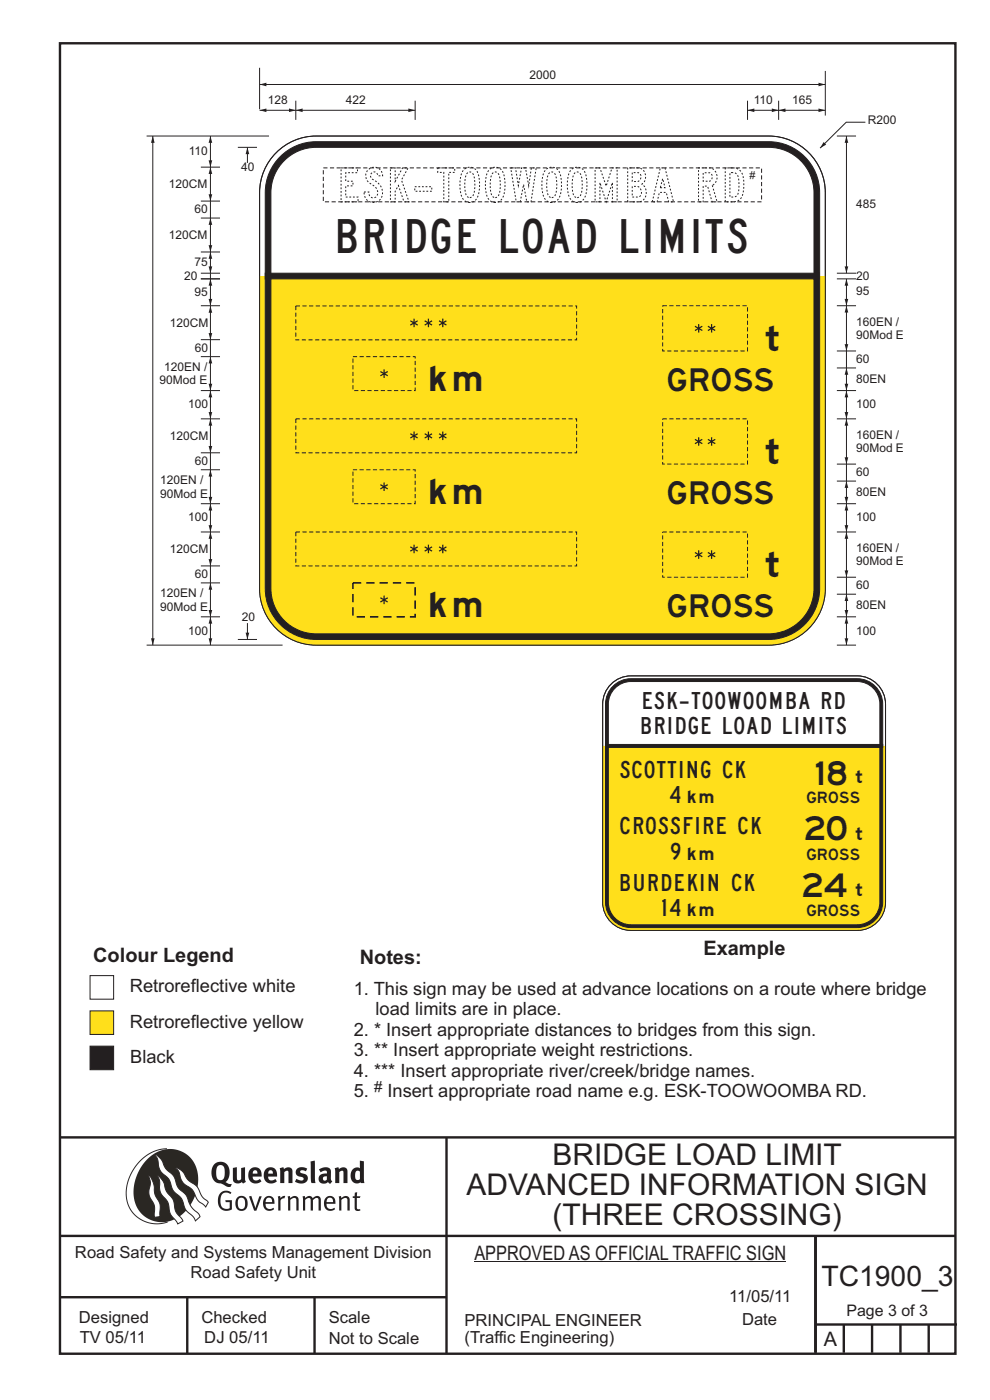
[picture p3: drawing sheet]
<svg xmlns="http://www.w3.org/2000/svg" width="210mm" height="297mm" viewBox="0 0 210 297" stroke-linecap="round" stroke-linejoin="round" font-family="sans-serif">
<g fill="none" stroke="#231f20" stroke-width=".51">
<path d="M12.7 9.2h190v278h-190zM12.7 241.3h190M94.7 241.4v45.8M12.7 275.2h82M12.7 262.2h190.1M39.7 275.2v12M66.7 275.2v12M173 262.1v24.9M173 281h30M179 281v6M185 281v6M191 281v6"/>
<path d="M197 281v6"/>
</g>
<path d="M100.6 267.7h66.2" fill="none" stroke="#231f20" stroke-width=".21"/>
<path d="M35.4 243.7a9.5 9.5 0 0 0-8.6 10.4 6.5 6.5 0 0 0 8.8 5.1" fill="none" stroke="#2a2723" stroke-width=".21"/>
<path d="M31.3 245.9a6.1 6.1 0 0 1 7.3-1.6 6.1 6.1 0 0 1 3.4 6.6 8.8 8.8 0 0 1-7.2 8.4 6.1 6.1 0 0 1-6.4-7.5 10.5 10.5 0 0 1 2.9-5.9z" fill-rule="evenodd" fill="#2a2723"/>
<g fill="#fff" stroke="#2a2723" stroke-width=".21">
<path d="M31.6 249.3l.3 .3 .6 1.2 .4 2.6 1 2 .1 2.7-1.2 .1-.1-2.4-.9-1.8-.2-.7 .3-2.4z" fill-rule="evenodd"/>
<path d="M37.2 247.7l.5 .1 .9 .6 1.3 1.9 1.9 1.5 1.1 2.1 1.3 1.2-.6 1-1.6-1.5-1.2-2.2-2-1.5-.5-.9-.4-1.5z" fill-rule="evenodd"/>
<path d="M32.8 244.9l.4 .1 .9 .8 1 2.1 1.7 1.5 1 2.5 1.6 1.6 1.2 2.5 1.6 1.6 .2 .5-.9 .9-.5-.9-1.6-1.5-1-2.4-1.7-1.7-.9-2.4-1.8-1.7-.3-.9-.3-1.6z" fill-rule="evenodd"/>
<path d="M33.4 249.4l.5 .3 .7 .9 .7 2.1 1.5 1.9 .5 2.5 1.5 1.8v.1l-1.1 .6-1.6-2.1-.6-2.5-1.4-1.9-.3-1v-1.6z" fill-rule="evenodd"/>
</g>
<g fill="#231f20">
<path d="M46.8 253.1l.5-.4 .7-.1 .6 .1 .5 .3-.2 .3-.9-.3-.8 .2-.3 .7-.1 1.1 .1 .6 .3 .5 .5 .3h.6l.4-.1v-1.3h-.8l-.1-.4h1.4v2l-.7 .2-.8 .1-.6-.3-.5-.4-.3-.8-.1-1 .2-.7z" fill-rule="evenodd"/>
<path d="M50.7 254.3l.7-.2 .5 .5 .1 1.2-.2 .4-.3 .2h-.5l-.4-.3-.2-1.1zM50.4 254l-.5 1.1 .3 1.2 .7 .5 1-.1 .4-.4 .2-.5v-.8l-.2-.7-.3-.4-.5-.2h-.6z" fill-rule="evenodd"/>
<path d="M52.8 253.8l.5-.1 .9 2.6 .8-2.5h.5l-1.1 3h-.5z" fill-rule="evenodd"/>
<path d="M56.6 254.2l.4-.1 .4 .1 .2 .3 .1 .5h-1.4zM56.2 254l-.4 1v.7l.3 .6 .4 .4 .5 .2 1.1-.3 .1-.1-.2-.3-.6 .3-.7-.2-.3-.2-.1-.6v-.1h1.9l-.2-1.2-.8-.5-.5 .1z" fill-rule="evenodd"/>
<path d="M58.9 253.8l.5-.1 .1 .5 .4-.4 .6-.1-.2 .5-.4 .1-.4 .3v2.2h-.5z" fill-rule="evenodd"/>
<path d="M61 253.8l.5-.1a.24 .24 0 0 0 .1 .4 .24 .24 0 0 0 .3-.2l.8-.2 .6 .5v2.6h-.4l-.1-2.3-.1-.3-.3-.1-.8 .5v2.2h-.5z" fill-rule="evenodd"/>
<path d="M64.2 253.8l.4-.1a.23 .23 0 0 0 .2 .4 .23 .23 0 0 0 .3-.2l.5-.2 .6 .2a.23 .23 0 0 0 .2 .2 .23 .23 0 0 0 .2-.1l.8-.3 .6 .4 .1 2.7h-.5v-2.3l-.1-.3-.3-.1-.8 .5v2.2h-.5v-2.3l-.1-.3-.3-.1-.8 .4v2.3h-.4z" fill-rule="evenodd"/>
<path d="M69.5 254.2l.5-.1 .4 .1 .3 .8h-1.4zM69.2 254l-.5 1 .1 .7 .2 .6 .4 .4 .4 .2 1.1-.3 .2-.1-.2-.3-.6 .3-.7-.2-.3-.4v-.5h1.9l-.2-1.2-.4-.3-.5-.2-.5 .1z" fill-rule="evenodd"/>
<path d="M71.8 253.8l.5-.1a.24 .24 0 0 0 .1 .4 .24 .24 0 0 0 .4-.2l.7-.2 .6 .5 .1 2.6h-.5v-2.3l-.1-.3-.3-.1-.9 .5v2.2h-.4z" fill-rule="evenodd"/>
<path d="M75.3 253l.5-.1-.1 .9h.8l-.2 .3h-.6v2.2l.2 .2h.5v.3l-.2 .1-.6-.1-.4-.3v-2.4h-.4v-.3h.4z" fill-rule="evenodd"/>
<path d="M46.2 247.4l.4-.2h.4l.6 .6v1.8l-.2 .5-.3 .2h-.8l-.3-.6-.1-1.5zM45.5 246.9l-.4 .7-.2 .8v1l.3 .9 .7 .6 1 .2 1.6 .7 .4-.1 .3-.5h-.6l-.8-.4 .7-1 .2-1.5a1.91 1.91 0 0 0-1.1-1.7 1.91 1.91 0 0 0-2.1 .3z" fill-rule="evenodd"/>
<path d="M49.4 247.8l.8-.2 .1 2.5 .1 .2 .3 .1 .5-.3v-2.3l.8-.2v2.6l.2 .5-.7 .3a.39 .39 0 0 0-.7 0h-.8l-.5-.4z" fill-rule="evenodd"/>
<path d="M53.8 248.4l.3-.1h.3l.2 .7h-1zM53.1 248l-.3 .5-.1 .8v.7l.4 .6 .5 .4 .6 .1 .7-.1 .6-.4-.4-.5-.4 .3h-.5l-.4-.2-.2-.3v-.3h1.9l-.1-1-.3-.6-1-.4-.5 .1z" fill-rule="evenodd"/>
<path d="M57.1 248.4l.2-.1h.4l.2 .7h-1zM56.4 248l-.3 .6-.2 .8 .2 .7 .3 .5 .5 .4 .6 .1 .6-.1 .6-.4-.3-.5-.6 .3h-.5l-.4-.6v-.2h1.9l-.1-1-.3-.6-.5-.3-.5-.1-.5 .1z" fill-rule="evenodd"/>
<path d="M59.3 247.8l.8-.2 .1 .4 1-.4 .7 .3 .1 .5v2.6h-.8v-2.3l-.3-.3-.6 .3v2.3h-.9z" fill-rule="evenodd"/>
<path d="M63 248l.9-.4 1.3 .3-.3 .6-.9-.2-.3 .2 .1 .3 1 .3 .4 .4v.8l-.4 .6-1.1 .2-1.1-.4 .3-.6 1 .3h.3l.2-.3-.1-.3-1-.3-.4-.3-.2-.6z" fill-rule="evenodd"/>
<path d="M68.6 249.7l.7-.2v.7l-.3 .3-.3-.1-.2-.3zM67.7 248.1l.3 .6 .8-.4 .5 .2a.35 .35 0 0 1 0 .5 .35 .35 0 0 1-.5 0l-1 .4-.2 .9 .2 .4 .3 .3h1.1a.49 .49 0 0 1 .8 .2l.5-.6-.3-.4v-1.7l-.2-.5-.4-.3-.6-.1z" fill-rule="evenodd"/>
<path d="M71 247.8l.8-.2 .1 .4 1-.4 .6 .3 .2 .5v2.6h-.8v-2.3l-.3-.3-.6 .3v2.3h-.9z" fill-rule="evenodd"/>
<path d="M75.6 248.5l.3-.1 .4 .2v1.5l-.3 .2-.4-.1-.2-.3v-.9zM76.3 246.2v1.3a.19 .19 0 0 1 0 .3 .19 .19 0 0 1-.3-.1l-.8 .1-.6 .5-.2 .9 .1 1 .3 .5 .6 .3h.6l.5-.2v.2h.8l-.1-4.6z" fill-rule="evenodd"/>
<path d="M65.9 246.4l.9-.2 .1 4.8h-.8l-.1-.3z" fill-rule="evenodd"/>
</g>
<path d="M19.1 221.9h5v5h-5z" fill-rule="evenodd" fill="#231f20" stroke="#231f20" stroke-width=".21"/>
<path d="M19.1 214.5h5v5h-5z" fill-rule="evenodd" fill="#ffdf1b" stroke="#231f20" stroke-width=".21"/>
<path d="M19.1 207h5v5h-5z" fill-rule="evenodd" fill="#fff" stroke="#231f20" stroke-width=".21"/>
<path d="M55.1 17.9h120M177.5 112.9h4.1M177.5 130.9h4.1M177.5 126.1h4.1M177.5 122.5h4.1" fill="none" stroke="#231f20" stroke-width=".21"/>
<g fill="#231f20">
<path d="M55.1 17.9l1.4-.4v.8z"/>
<path d="M173.6 17.5l1.5 .4-1.5 .4z"/>
</g>
<path d="M179.6 126.1v4.8" fill="none" stroke="#231f20" stroke-width=".21"/>
<g fill="#231f20">
<path d="M179.2 129.4h.7l-.3 1.4z"/>
<path d="M179.6 126.1l.3 1.4h-.7z"/>
</g>
<path d="M179.6 112.9v9.6" fill="none" stroke="#231f20" stroke-width=".21"/>
<g fill="#231f20">
<path d="M179.6 112.9l.3 1.4h-.7z"/>
<path d="M179.2 121h.7l-.3 1.4z"/>
</g>
<path d="M55.1 14.4v8.8M175.1 15.1v9.4M31.1 28.9h26M183.6 25.9h-4.1l-5.5 5.5M31.1 136.9h28.8M179.6 122.5v3.6" fill="none" stroke="#231f20" stroke-width=".21"/>
<path d="M174.7 30.1l.6 .6-1.3 .7z" fill="#231f20"/>
<path d="M55.1 23.4h7.6M62.7 21.4v4" fill="none" stroke="#231f20" stroke-width=".21"/>
<g fill="#231f20">
<path d="M55.1 23.4l1.4-.4v.8z"/>
<path d="M61.3 23l1.4 .4-1.4 .4z"/>
</g>
<path d="M62.7 23.4h25.4M88.1 21.4v4" fill="none" stroke="#231f20" stroke-width=".21"/>
<g fill="#231f20">
<path d="M86.6 23l1.4 .4-1.4 .4z"/>
<path d="M62.8 23.4l1.4-.4v.8z"/>
</g>
<path d="M165.2 23.4h9.9" fill="none" stroke="#231f20" stroke-width=".21"/>
<g fill="#231f20">
<path d="M165.2 23.4l1.4-.4v.8z"/>
<path d="M173.6 23l1.4 .4-1.4 .4z"/>
</g>
<path d="M158.6 21.4v4M158.6 23.4h6.6M165.2 21.4v4" fill="none" stroke="#231f20" stroke-width=".21"/>
<g fill="#231f20">
<path d="M163.7 23l1.4 .4-1.4 .4z"/>
<path d="M158.6 23.4l1.4-.4v.8z"/>
</g>
<path d="M179.6 130.9v6" fill="none" stroke="#231f20" stroke-width=".21"/>
<g fill="#231f20">
<path d="M179.6 130.9l.3 1.4h-.7z"/>
<path d="M179.2 135.4h.7l-.3 1.4z"/>
</g>
<path d="M177.5 59.2h4.1M177.5 78.1h4.1M177.5 74.5h4.1M177.5 64.9h4.1M177.5 98.5h4.1M177.5 88.9h4.1M177.5 82.9h4.1M177.5 106.9h4.1M177.5 102.1h4.1M179.6 106.9v6" fill="none" stroke="#231f20" stroke-width=".21"/>
<g fill="#231f20">
<path d="M179.2 111.4h.7l-.3 1.4z"/>
<path d="M179.6 106.9l.3 1.4h-.7z"/>
</g>
<path d="M179.6 102.1v4.8" fill="none" stroke="#231f20" stroke-width=".21"/>
<g fill="#231f20">
<path d="M179.6 102.1l.3 1.4h-.7z"/>
<path d="M179.2 105.4h.7l-.3 1.4z"/>
</g>
<path d="M179.6 88.9v13.2" fill="none" stroke="#231f20" stroke-width=".21"/>
<g fill="#231f20">
<path d="M179.6 88.9l.3 1.4h-.7z"/>
<path d="M179.2 97h.7l-.3 1.4z"/>
</g>
<path d="M179.6 82.9v6" fill="none" stroke="#231f20" stroke-width=".21"/>
<g fill="#231f20">
<path d="M179.2 87.4h.7l-.3 1.4z"/>
<path d="M179.6 82.9l.3 1.4h-.7z"/>
</g>
<path d="M179.6 78.1v4.8" fill="none" stroke="#231f20" stroke-width=".21"/>
<g fill="#231f20">
<path d="M179.6 78.1l.3 1.4h-.7z"/>
<path d="M179.2 81.4h.7l-.3 1.4z"/>
</g>
<path d="M179.6 64.9v13.2" fill="none" stroke="#231f20" stroke-width=".21"/>
<g fill="#231f20">
<path d="M179.6 64.9l.3 1.4h-.7z"/>
<path d="M179.2 73h.7l-.3 1.4z"/>
</g>
<path d="M179.6 59.2v5.7" fill="none" stroke="#231f20" stroke-width=".21"/>
<g fill="#231f20">
<path d="M179.2 63.4h.7l-.3 1.4z"/>
<path d="M179.6 59.2l.3 1.4h-.7z"/>
</g>
<path d="M58.6 32.4a12 12 0 0 1 8.5-3.5h96a12 12 0 0 1 12 12v84a12 12 0 0 1-12 12h-96a12 12 0 0 1-12-12v-84a12 12 0 0 1 3.5-8.5z" fill-rule="evenodd" fill="#fff" stroke="#231f20" stroke-width=".21"/>
<path d="M55.1 58.6h1.2v66.3a10.8 10.8 0 0 0 10.8 10.8h96a10.8 10.8 0 0 0 10.8-10.8v-66.3h1.2v66.3a12 12 0 0 1-12 12h-96a12 12 0 0 1-12-12z" fill-rule="evenodd" fill="#ffdf1b"/>
<path d="M59.9 32.8a10.8 10.8 0 0 1 7.2-2.7h96a10.8 10.8 0 0 1 10.8 10.8v84a10.8 10.8 0 0 1-10.8 10.8h-96a10.8 10.8 0 0 1-10.8-10.8v-84a10.8 10.8 0 0 1 3.6-8.1z" fill-rule="evenodd" fill="#231f20" stroke="#231f20" stroke-width=".21"/>
<path d="M60.7 33.7a9.6 9.6 0 0 1 6.4-2.4h96a9.6 9.6 0 0 1 9.6 9.6v84a9.6 9.6 0 0 1-9.6 9.6h-96a9.6 9.6 0 0 1-9.6-9.6v-84a9.6 9.6 0 0 1 3.2-7.2z" fill-rule="evenodd" fill="#fff" stroke="#231f20" stroke-width=".21"/>
<path d="M56.3 58h117.4v1.2h-117.4z" fill-rule="evenodd" fill="#231f20" stroke="#231f20" stroke-width=".21"/>
<path d="M32.4 28.9v108M50.5 31.3h4M50.5 135.7h4M177.5 136.9h4.1" fill="none" stroke="#231f20" stroke-width=".21"/>
<g fill="#231f20">
<path d="M32.4 28.9l.4 1.4h-.8z"/>
<path d="M32 135.4h.8l-.4 1.4z"/>
</g>
<path d="M52.5 132.2v3.5" fill="none" stroke="#231f20" stroke-width=".21"/>
<path d="M52.1 134.2h.8l-.4 1.4z" fill="#231f20"/>
<path d="M52.5 31.3v3.3" fill="none" stroke="#231f20" stroke-width=".21"/>
<path d="M52.5 31.3l.4 1.4h-.8z" fill="#231f20"/>
<path d="M42.6 99.7h4.1M42.6 96.1h4.1M42.6 88.9h4.1M42.6 106.9h4.1M42.6 112.9h4.1M42.6 130.9h4.1M42.6 123.7h4.1M42.6 120.1h4.1M44.6 130.9v6" fill="none" stroke="#231f20" stroke-width=".21"/>
<g fill="#231f20">
<path d="M44.6 130.9l.4 1.4h-.7z"/>
<path d="M44.3 135.4h.7l-.4 1.4z"/>
</g>
<path d="M44.6 99.7v7.2" fill="none" stroke="#231f20" stroke-width=".21"/>
<g fill="#231f20">
<path d="M44.3 105.4h.7l-.4 1.4z"/>
<path d="M44.6 99.7l.4 1.4h-.7z"/>
</g>
<path d="M44.6 123.7v7.2" fill="none" stroke="#231f20" stroke-width=".21"/>
<g fill="#231f20">
<path d="M44.3 129.4h.7l-.4 1.4z"/>
<path d="M44.6 123.7l.4 1.4h-.7z"/>
</g>
<path d="M44.6 88.9v10.8M44.6 120.1v3.6" fill="none" stroke="#231f20" stroke-width=".21"/>
<g fill="#231f20">
<path d="M44.3 94.6h.7l-.4 1.4z"/>
<path d="M44.6 88.9l.4 1.4h-.7z"/>
</g>
<path d="M44.6 112.9v7.2" fill="none" stroke="#231f20" stroke-width=".21"/>
<g fill="#231f20">
<path d="M44.3 118.6h.7l-.4 1.4z"/>
<path d="M44.6 112.9l.4 1.4h-.7z"/>
</g>
<path d="M44.6 82.9v6" fill="none" stroke="#231f20" stroke-width=".21"/>
<g fill="#231f20">
<path d="M44.6 82.9l.4 1.4h-.7z"/>
<path d="M44.3 87.4h.7l-.4 1.4z"/>
</g>
<path d="M44.6 106.9v6" fill="none" stroke="#231f20" stroke-width=".21"/>
<g fill="#231f20">
<path d="M44.6 106.9l.4 1.4h-.7z"/>
<path d="M44.3 111.4h.7l-.4 1.4z"/>
</g>
<path d="M42.6 75.7h4.1M42.6 72.1h4.1M42.6 64.9h4.1M44.6 75.7v7.2M42.6 82.9h4.1" fill="none" stroke="#231f20" stroke-width=".21"/>
<g fill="#231f20">
<path d="M44.3 81.4h.7l-.4 1.4z"/>
<path d="M44.6 75.7l.4 1.4h-.7z"/>
</g>
<path d="M44.6 64.9v10.8" fill="none" stroke="#231f20" stroke-width=".21"/>
<g fill="#231f20">
<path d="M44.3 70.7h.7l-.4 1.4z"/>
<path d="M44.6 64.9l.4 1.4h-.7z"/>
</g>
<path d="M44.6 59.2v5.7" fill="none" stroke="#231f20" stroke-width=".21"/>
<g fill="#231f20">
<path d="M44.6 59.2l.4 1.4h-.7z"/>
<path d="M44.3 63.4h.7l-.4 1.4z"/>
</g>
<path d="M57.5 59.2h115.2v65.7a9.6 9.6 0 0 1-9.6 9.6h-96a9.6 9.6 0 0 1-9.6-9.6z" fill-rule="evenodd" fill="#ffdf1b" stroke="#231f20" stroke-width=".21"/>
<path d="M74.9 75.7h13.2v7.2h-13.2zM140.6 64.9h18v9.6h-18zM74.9 99.7h13.2v7.2h-13.2zM140.6 88.9h18v9.6h-18zM140.6 112.9h18v9.6h-18z" fill="none" stroke="#231f20" stroke-width=".21" stroke-dasharray=".9 .5" stroke-linecap="butt"/>
<path d="M74.9 123.7h13.2v7.2h-13.2z" fill="none" stroke="#231f20" stroke-width=".35" stroke-dasharray="1.8 1.1" stroke-linecap="butt"/>
<g fill="#231f20">
<path d="M80.8 78.7l.5 .3v-.6h.3v.6l.6-.3 .1 .2-.6 .4 .6 .3-.1 .2-.6-.3v.7h-.3v-.7l-.5 .3-.2-.2 .6-.3-.6-.4z" fill-rule="evenodd"/>
<path d="M80.8 102.7l.5 .3v-.6h.3v.6l.6-.3 .1 .2-.6 .4 .6 .3-.1 .2-.6-.3v.7h-.3v-.7l-.5 .3-.2-.2 .6-.3-.6-.4z" fill-rule="evenodd"/>
<path d="M80.8 126.7l.5 .3v-.6h.3v.6l.6-.3 .1 .2-.6 .4 .6 .3-.1 .2-.6-.3v.7h-.3v-.7l-.5 .3-.2-.2 .6-.3-.6-.4z" fill-rule="evenodd"/>
<path d="M150.2 117.1l.6 .3v-.6h.3v.6l.6-.3 .1 .2-.6 .4 .6 .3-.1 .2-.6-.3v.7h-.3v-.7l-.6 .3-.1-.2 .6-.3-.6-.4z" fill-rule="evenodd"/>
<path d="M147.5 117.1l.6 .3v-.6h.2v.6l.6-.3 .1 .2-.5 .4 .5 .3-.1 .2-.6-.3v.7h-.2v-.7l-.6 .3-.2-.2 .6-.3-.6-.4z" fill-rule="evenodd"/>
<path d="M150.2 93.1l.6 .3v-.6h.3v.6l.6-.3 .1 .2-.6 .4 .6 .3-.1 .2-.6-.3v.7h-.3v-.7l-.6 .3-.1-.2 .6-.3-.6-.4z" fill-rule="evenodd"/>
<path d="M147.5 93.1l.6 .3v-.6h.2v.6l.6-.3 .1 .2-.5 .4 .5 .3-.1 .2-.6-.3v.7h-.2v-.7l-.6 .3-.2-.2 .6-.3-.6-.4z" fill-rule="evenodd"/>
<path d="M150.2 69.1l.6 .3v-.6h.3v.6l.6-.3 .1 .2-.6 .4 .6 .3-.1 .2-.6-.3v.7h-.3v-.7l-.6 .3-.1-.2 .6-.3-.6-.4z" fill-rule="evenodd"/>
<path d="M147.5 69.1l.6 .3v-.6h.2v.6l.6-.3 .1 .2-.5 .4 .5 .3-.1 .2-.6-.3v.7h-.2v-.7l-.6 .3-.2-.2 .6-.3-.6-.4z" fill-rule="evenodd"/>
</g>
<path d="M62.7 64.9h59.6v7.2h-59.6zM62.7 88.9h59.6v7.2h-59.6zM62.7 112.9h59.6v7.2h-59.6z" fill="none" stroke="#231f20" stroke-width=".21" stroke-dasharray=".9 .5" stroke-linecap="butt"/>
<g fill="#231f20">
<path d="M87.1 67.9l.6 .4v-.7h.3v.7l.5-.4 .2 .3-.6 .3 .6 .3-.2 .3-.5-.3v.6h-.3v-.7l-.6 .4-.1-.2 .6-.4-.6-.3z" fill-rule="evenodd"/>
<path d="M90.2 67.9l.5 .4v-.7h.3v.7l.6-.4 .1 .3-.6 .3 .6 .3-.1 .3-.6-.3v.6h-.3v-.7l-.5 .4-.2-.2 .6-.4-.6-.3z" fill-rule="evenodd"/>
<path d="M93.2 67.9l.6 .4v-.7h.3v.7l.5-.4 .2 .3-.6 .3 .6 .3-.2 .3-.5-.3v.6h-.3v-.7l-.6 .4-.1-.2 .6-.4-.6-.3z" fill-rule="evenodd"/>
<path d="M87.1 91.9l.6 .3v-.6h.3v.6l.5-.3 .2 .2-.6 .4 .6 .3-.2 .2-.5-.3v.7h-.3v-.7l-.6 .3-.1-.2 .6-.3-.6-.4z" fill-rule="evenodd"/>
<path d="M90.2 91.9l.5 .3v-.6h.3v.6l.6-.3 .1 .2-.6 .4 .6 .3-.1 .2-.6-.3v.7h-.3v-.7l-.5 .3-.2-.2 .6-.3-.6-.4z" fill-rule="evenodd"/>
<path d="M93.2 91.9l.6 .3v-.6h.3v.6l.5-.3 .2 .2-.6 .4 .6 .3-.2 .2-.5-.3v.7h-.3v-.7l-.6 .3-.1-.2 .6-.3-.6-.4z" fill-rule="evenodd"/>
<path d="M87.1 115.9l.6 .3v-.6h.3v.6l.5-.3 .2 .2-.6 .4 .6 .3-.2 .2-.5-.3v.7h-.3v-.7l-.6 .3-.1-.2 .6-.3-.6-.4z" fill-rule="evenodd"/>
<path d="M90.2 115.9l.5 .3v-.6h.3v.6l.6-.3 .1 .2-.6 .4 .6 .3-.1 .2-.6-.3v.7h-.3v-.7l-.5 .3-.2-.2 .6-.3-.6-.4z" fill-rule="evenodd"/>
<path d="M93.2 115.9l.6 .3v-.6h.3v.6l.5-.3 .2 .2-.6 .4 .6 .3-.2 .2-.5-.3v.7h-.3v-.7l-.6 .3-.1-.2 .6-.3-.6-.4z" fill-rule="evenodd"/>
</g>
<path d="M42.6 35.5h4.1M58.6 32.4a12 12 0 0 1 8.5-3.5h96a12 12 0 0 1 12 12v84a12 12 0 0 1-12 12h-96a12 12 0 0 1-12-12v-84a12 12 0 0 1 3.5-8.5zM42.6 46.3h4.1M42.6 42.7h4.1M42.6 53.5h4.1M44.6 42.7v10.8M44.6 58v1.2" fill="none" stroke="#231f20" stroke-width=".21"/>
<path d="M68.6 35.6h92.9v7.2h-92.9z" fill="none" stroke="#231f20" stroke-width=".21" stroke-dasharray=".9 .5" stroke-linecap="butt"/>
<g fill="#231f20">
<path d="M44.3 52h.7l-.4 1.4z"/>
<path d="M44.6 46.3l.4 1.4h-.7z"/>
</g>
<path d="M44.6 35.5v7.2" fill="none" stroke="#231f20" stroke-width=".21"/>
<g fill="#231f20">
<path d="M44.3 41.2h.7l-.4 1.4z"/>
<path d="M44.6 35.5l.4 1.4h-.7z"/>
</g>
<path d="M44.6 28.9v6.6" fill="none" stroke="#231f20" stroke-width=".21"/>
<g fill="#231f20">
<path d="M44.6 28.9l.4 1.4h-.7z"/>
<path d="M44.3 34h.7l-.4 1.4z"/>
</g>
<path d="M42.6 59.2h4.1M42.6 58h4.1M44.6 53.5v4.5" fill="none" stroke="#231f20" stroke-width=".21"/>
<g fill="#231f20">
<path d="M44.3 56.5h.7l-.4 1.4z"/>
<path d="M44.6 53.5l.4 1.4h-.7z"/>
</g>
<path d="M177.5 28.9h4.1M179.6 28.9v29.1M42.6 59.2h4.1M177.5 58h4.1" fill="none" stroke="#231f20" stroke-width=".21"/>
<g fill="#231f20">
<path d="M179.6 28.9l.3 1.4h-.7z"/>
<path d="M179.2 56.5h.7l-.3 1.4z"/>
</g>
<path d="M129.6 145.1a6 6 0 0 1 4.2-1.7h48a6 6 0 0 1 6 6v42a6 6 0 0 1-6 6h-48a6 6 0 0 1-6-6v-42a6 6 0 0 1 1.8-4.3z" fill-rule="evenodd" fill="#fff" stroke="#231f20" stroke-width=".21"/>
<path d="M127.8 158.2h.6v33.2a5.4 5.4 0 0 0 5.4 5.4h48a5.4 5.4 0 0 0 5.4-5.4v-33.2h.6v33.2a6 6 0 0 1-6 6h-48a6 6 0 0 1-6-6z" fill-rule="evenodd" fill="#ffdf1b"/>
<g fill="#231f20" stroke="#231f20" stroke-width=".21">
<path d="M130 145.6a5.4 5.4 0 0 1 3.8-1.6h48a5.4 5.4 0 0 1 5.4 5.4v42a5.4 5.4 0 0 1-5.4 5.4h-48a5.4 5.4 0 0 1-5.4-5.4v-42a5.4 5.4 0 0 1 1.6-3.8z" fill-rule="evenodd"/>
<path d="M128.4 157.9h58.8v.6h-58.8z" fill-rule="evenodd"/>
</g>
<path d="M129.6 145.1a6 6 0 0 1 4.2-1.7h48a6 6 0 0 1 6 6v42a6 6 0 0 1-6 6h-48a6 6 0 0 1-6-6v-42a6 6 0 0 1 1.8-4.3z" fill="none" stroke="#231f20" stroke-width=".21"/>
<path d="M130.2 146.3a4.8 4.8 0 0 1 3.6-1.7h48a4.8 4.8 0 0 1 4.8 4.8v42a4.8 4.8 0 0 1-4.8 4.8h-48a4.8 4.8 0 0 1-4.8-4.8v-42a4.8 4.8 0 0 1 1.2-3.1z" fill-rule="evenodd" fill="#fff" stroke="#231f20" stroke-width=".21"/>
<path d="M129 158.5h57.6v32.9a4.8 4.8 0 0 1-4.8 4.8h-48a4.8 4.8 0 0 1-4.8-4.8z" fill-rule="evenodd" fill="#ffdf1b" stroke="#231f20" stroke-width=".21"/>
<path d="M128.4 157.9h58.8v.6h-58.8z" fill-rule="evenodd" fill="#231f20" stroke="#231f20" stroke-width=".21"/>
<g font-size="7.2" fill="#231f20">
<text x="72.4" y="42.8">ESK-TOOWOOMBA RD</text>
<text x="71.7" y="53.6">BRIDGE LOAD LIMITS</text>
</g>
<g font-size="6.3" fill="#231f20">
<text x="117.2" y="247.2">BRIDGE LOAD LIMIT</text>
<text x="99" y="253.5">ADVANCED INFORMATION SIGN</text>
<text x="117.2" y="259.9">(THREE CROSSING)</text>
</g>
<text font-size="6" fill="#231f20" x="174.3" y="272.9">TC1900_3</text>
<g font-size="5.4" fill="#231f20">
<text x="162.4" y="74.4">t</text>
<text x="91.3" y="82.9">km</text>
<text x="162.4" y="98.4">t</text>
<text x="91.3" y="106.9">km</text>
<text x="162.4" y="122.4">t</text>
<text x="91.3" y="130.9">km</text>
</g>
<g font-size="5" fill="#231f20">
<text x="173.2" y="166.5">18</text>
<text x="170.9" y="178.3">20</text>
<text x="170.4" y="190.3">24</text>
</g>
<g font-size="4.8" fill="#231f20">
<text x="141.8" y="82.9">GROSS</text>
<text x="141.8" y="106.9">GROSS</text>
<text x="141.8" y="130.9">GROSS</text>
</g>
<g font-size="4.2" fill="#231f20">
<text x="149.2" y="202.6">Example</text>
<text x="19.8" y="204.1">Colour Legend</text>
<text x="76.3" y="204.5">Notes:</text>
<text x="100.6" y="267.2">APPROVED AS OFFICIAL TRAFFIC SIGN</text>
<text x="174.7" y="285.6">A</text>
</g>
<g font-size="3.9" fill="#231f20">
<text x="27.5" y="210.5">Retroreflective white</text>
<text x="75" y="211">1. This sign may be used at advance locations on a route where bridge</text>
<text x="79.7" y="215.4">load limits are in place.</text>
<text x="27.5" y="218">Retroreflective yellow</text>
<text x="75" y="219.7">2. * Insert appropriate distances to bridges from this sign.</text>
<text x="27.6" y="225.4">Black</text>
<text x="75" y="224">3. ** Insert appropriate weight restrictions.</text>
<text x="75" y="228.4">4. *** Insert appropriate river/creek/bridge names.</text>
<text x="75" y="232.7">5.</text>
<text x="82.2" y="232.7">Insert appropriate road name e.g. ESK-TOOWOOMBA RD.</text>
</g>
<g font-size="3.6" fill="#231f20">
<text x="136.2" y="155.8">BRIDGE LOAD LIMITS</text>
<text x="136.5" y="150.4">ESK-TOOWOOMBA RD</text>
<text x="131.6" y="165">SCOTTING CK</text>
<text x="142.1" y="170.4">4</text>
<text x="131.6" y="177">CROSSFIRE CK</text>
<text x="142.4" y="182.4">9</text>
<text x="131.7" y="189">BURDEKIN CK</text>
<text x="140.5" y="194.4">14</text>
</g>
<g font-size="3.5" fill="#231f20">
<text x="15.9" y="266.8">Road Safety and Systems Management Division</text>
<text x="40.4" y="271.1">Road Safety Unit</text>
<text x="16.7" y="280.6">Designed</text>
<text x="42.7" y="280.6">Checked</text>
<text x="69.7" y="280.6">Scale</text>
<text x="98.5" y="281.3">PRINCIPAL ENGINEER</text>
<text x="154.7" y="276.2">11/05/11</text>
<text x="157.4" y="281.2">Date</text>
<text x="16.9" y="284.8">TV 05/11</text>
<text x="43.3" y="284.9">DJ 05/11</text>
<text x="69.7" y="285.2">Not to Scale</text>
<text x="98.5" y="284.8">(Traffic Engineering)</text>
</g>
<text font-size="3.4" fill="#231f20" x="179.5" y="279.2">Page 3 of 3</text>
<text font-size="3.2" fill="#231f20" x="79.3" y="231.8">#</text>
<g font-size="2.7" fill="#231f20">
<text x="181.5" y="166.2">t</text>
<text x="146" y="170.4">km</text>
<text x="181.5" y="178.2">t</text>
<text x="146" y="182.4">km</text>
<text x="181.5" y="190.2">t</text>
<text x="146" y="194.4">km</text>
</g>
<g font-size="2.5" fill="#231f20">
<text x="112.3" y="16.8">2000</text>
<text x="56.8" y="22">128</text>
<text x="73.4" y="22">422</text>
<text x="159.9" y="22">110</text>
<text x="168" y="22">165</text>
<text x="184.1" y="26.4">R200</text>
<text x="40.1" y="32.9">110</text>
<text x="35.8" y="39.8">120CM</text>
<text x="51.1" y="36.2">40</text>
<text x="41.2" y="45.2">60</text>
<text x="181.6" y="44.2">485</text>
<text x="35.8" y="50.6">120CM</text>
<text x="39" y="59.4">20</text>
<text x="41.2" y="56.5">75</text>
<text x="181.6" y="59.3">20</text>
<text x="41.3" y="62.8">95</text>
<text x="181.6" y="62.7">95</text>
<text x="36" y="69.3">120CM</text>
<text x="181.6" y="69.1">160EN /</text>
<text x="181.6" y="72">90Mod E</text>
<text x="41.3" y="74.7">60</text>
<text x="181.6" y="77">60</text>
<text x="33.8" y="81.6">90Mod E</text>
<text x="34.8" y="78.7">120EN /</text>
<text x="181.6" y="81.2">80EN</text>
<text x="39.9" y="86.6">100</text>
<text x="181.6" y="86.6">100</text>
<text x="36" y="93.2">120CM</text>
<text x="181.6" y="93.1">160EN /</text>
<text x="181.6" y="96">90Mod E</text>
<text x="41.3" y="98.7">60</text>
<text x="181.6" y="100.9">60</text>
<text x="34" y="102.7">120EN /</text>
<text x="34" y="105.6">90Mod E</text>
<text x="181.6" y="105.2">80EN</text>
<text x="39.9" y="110.6">100</text>
<text x="181.6" y="110.6">100</text>
<text x="36" y="117.2">120CM</text>
<text x="181.6" y="117.1">160EN /</text>
<text x="181.6" y="120">90Mod E</text>
<text x="41.3" y="122.7">60</text>
<text x="181.6" y="125.1">60</text>
<text x="34" y="126.7">120EN /</text>
<text x="34" y="129.6">90Mod E</text>
<text x="51.3" y="131.7">20</text>
<text x="181.6" y="129.2">80EN</text>
<text x="39.9" y="134.6">100</text>
<text x="181.6" y="134.6">100</text>
</g>
<g font-size="2.4" fill="#231f20">
<text x="171.2" y="170.4">GROSS</text>
<text x="171.2" y="182.4">GROSS</text>
<text x="171.2" y="194.4">GROSS</text>
</g>
<text font-size="2.3" fill="#231f20" x="159" y="37.9">#</text>
</svg>
